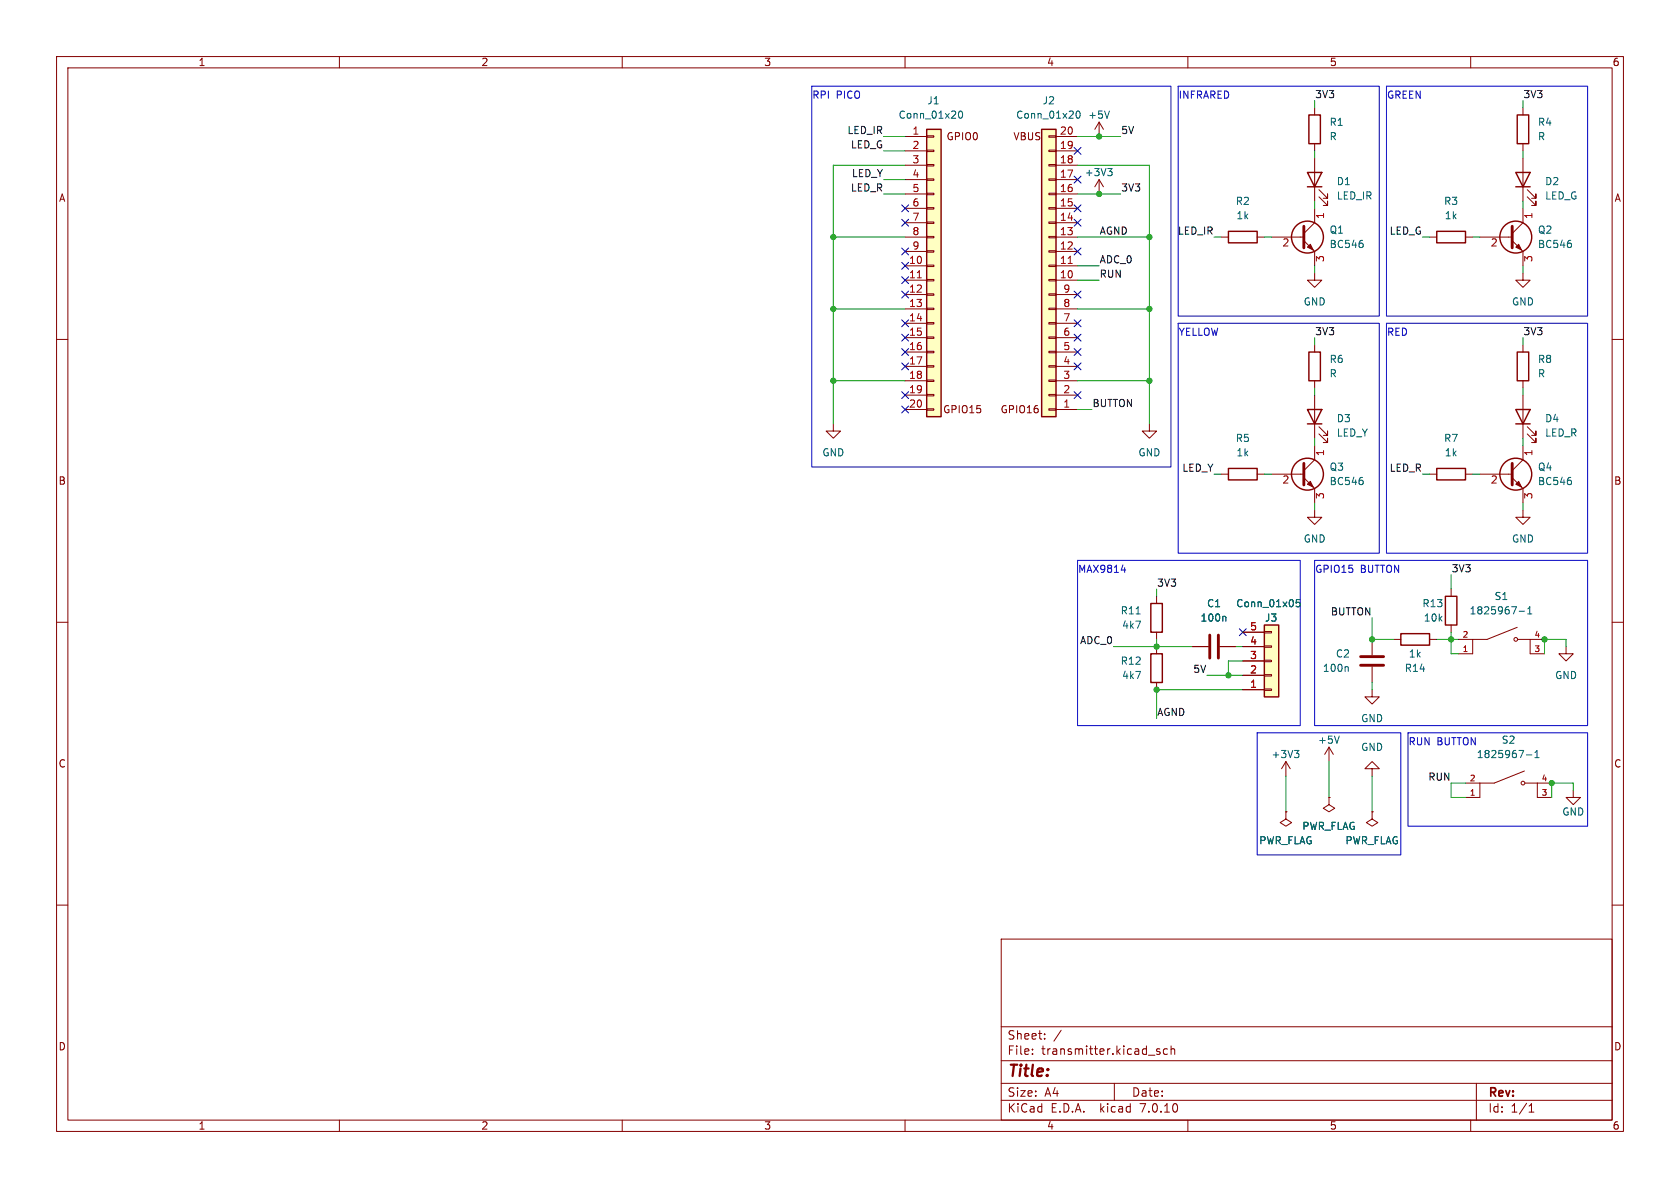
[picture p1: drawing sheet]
<svg xmlns="http://www.w3.org/2000/svg" width="297mm" height="210mm" viewBox="0 0 297 210" stroke-linecap="round" stroke-linejoin="round" font-family="sans-serif">
<g fill="none" stroke="#840000" stroke-width=".18">
<path d="M10 10h277v190h-277zM12 12h273v186h-273zM60 10v2M110 10v2M160 10v2M210 10v2M232.4 19.1v1.2M260 10v2M269.2 19.1v1.2M160 39.4h3.8M160 36.8h3.8M160 34.3h3.8"/>
<path d="M160 31.8h3.8M160 29.2h3.8M160 26.7h3.8M160 24.1h3.8M163.8 39.2h1.3v.3h-1.3zM163.8 36.7h1.3v.3h-1.3zM163.8 34.2h1.3v.2h-1.3zM163.8 31.6h1.3v.3h-1.3zM163.8 29.1h1.3v.2h-1.3zM163.8 26.5h1.3v.3h-1.3zM163.8 24h1.3v.3h-1.3zM172.6 23.5l.2 .4-.2 .7"/>
<path d="M185.4 24h1.3v.3h-1.3zM185.4 26.5h1.3v.3h-1.3zM185.4 29.1h1.3v.2h-1.3zM185.4 31.6h1.3v.3h-1.3zM185.4 34.2h1.3v.2h-1.3zM185.4 36.7h1.3v.3h-1.3zM185.4 39.2h1.3v.3h-1.3zM186.7 39.4h3.8M186.7 36.8h3.8M186.7 34.3h3.8M186.7 31.8h3.8M186.7 29.2h3.8"/>
<path d="M186.7 26.7h3.8M186.7 24.1h3.8M194.3 21.6l-.8 1.3M194.3 21.6v2.5M194.3 31.8v2.5M194.3 21.6l.8 1.3M194.3 31.8l-.8 1.2M194.3 31.8l.8 1.2M232.4 36.8v2.6l-1.9 1.9M232.4 25.4v1.3M232.4 27.9v7.7M233.2 34.8l1.5 1.5v-.7v.7h-.8"/>
<path d="M233.2 33.5l1.5 1.6v-.8v.8h-.8M269.2 25.4v1.3M269.2 27.9v7.7M269.2 36.8v2.6l-1.9 1.9M270 34.8l1.5 1.5v-.7v.7h-.7M270 33.5l1.5 1.6v-.8v.8h-.7M10 60h2M160 49.5h3.8M160 47h3.8M160 44.5h3.8M160 41.9h3.8M160 59.7h3.8"/>
<path d="M160 57.2h3.8M160 54.6h3.8M160 52.1h3.8M163.8 59.6h1.3v.2h-1.3zM163.8 57h1.3v.3h-1.3zM163.8 54.5h1.3v.2h-1.3zM163.8 51.9h1.3v.3h-1.3zM163.8 49.4h1.3v.3h-1.3zM163.8 46.9h1.3v.2h-1.3zM163.8 44.3h1.3v.3h-1.3zM163.8 41.8h1.3v.2h-1.3zM185.4 41.8h1.3v.2h-1.3z"/>
<path d="M185.4 44.3h1.3v.3h-1.3zM185.4 46.9h1.3v.2h-1.3zM185.4 49.4h1.3v.3h-1.3zM185.4 51.9h1.3v.3h-1.3zM185.4 54.5h1.3v.2h-1.3zM185.4 57h1.3v.3h-1.3zM185.4 59.6h1.3v.2h-1.3zM186.7 49.5h3.8M186.7 47h3.8M186.7 44.5h3.8M186.7 41.9h3.8M186.7 59.7h3.8"/>
<path d="M186.7 57.2h3.8M186.7 54.6h3.8M186.7 52.1h3.8M215.9 41.9h1.3M222.2 41.9h1.3M224.8 41.9h5.7M230.5 42.5l1.9 2v2.5M232.4 48.3v1.2h1.3l-1.3 1.3-1.3-1.3h1.3M252.7 41.9h1.3M259.1 41.9h1.2M261.6 41.9h5.7M267.3 42.5l1.9 2v2.5"/>
<path d="M269.2 48.3v1.2h1.3l-1.3 1.3-1.2-1.3h1.2M285 60h2M147.3 74.9v1.3h1.3l-1.3 1.3-1.3-1.3h1.3M160 72.4h3.8M160 69.9h3.8M160 67.3h3.8M160 64.8h3.8M160 62.2h3.8M163.8 72.3h1.3v.2h-1.3zM163.8 69.7h1.3v.3h-1.3zM163.8 67.2h1.3v.2h-1.3zM163.8 64.6h1.3v.3h-1.3z"/>
<path d="M163.8 62.1h1.3v.3h-1.3zM185.4 62.1h1.3v.3h-1.3zM185.4 64.6h1.3v.3h-1.3zM185.4 67.2h1.3v.2h-1.3zM185.4 69.7h1.3v.3h-1.3zM185.4 72.3h1.3v.2h-1.3zM186.7 72.4h3.8M186.7 69.9h3.8M186.7 67.3h3.8M186.7 64.8h3.8M186.7 62.2h3.8M203.2 74.9v1.3h1.3l-1.3 1.3-1.3-1.3h1.3"/>
<path d="M232.4 61v1.2M232.4 67.3v1.3M232.4 69.9v7.6M232.4 78.7v2.6l-1.9 1.9M233.2 76.7l1.5 1.5v-.7v.7h-.8M233.2 75.4l1.5 1.6v-.8v.8h-.8M269.2 61v1.2M269.2 67.3v1.3M269.2 69.9v7.6M269.2 78.7v2.6l-1.9 1.9M270 76.7l1.5 1.5v-.7v.7h-.7M270 75.4l1.5 1.6v-.8v.8h-.7"/>
<path d="M215.9 83.8h1.3M222.2 83.8h1.3M224.8 83.8h5.7M230.5 84.5l1.9 1.9v2.5M232.4 90.2v1.2h1.3l-1.3 1.3-1.3-1.3h1.3M252.7 83.8h1.3M259.1 83.8h1.2M261.6 83.8h5.7M267.3 84.5l1.9 1.9v2.5M269.2 90.2v1.2h1.3l-1.3 1.3-1.2-1.3h1.2M10 110h2M204.5 105.4v1.3"/>
<path d="M204.5 111.8v1.2M204.5 114.3v1.3M210.8 114.3h2.8M215.6 114.3h2.8M219.7 114.3h3.8M219.7 119.4h3.8M219.7 116.8h3.8M219.7 111.8h3.8M223.5 111.6h1.3v.3h-1.3zM223.5 114.2h1.3v.2h-1.3zM223.5 116.7h1.3v.3h-1.3zM223.5 119.3h1.3v.2h-1.3z"/>
<path d="M242.6 113v2.8M242.6 117.9v2.8M246.4 113h1.2M252.7 113h1.3M256.5 104.1v1.3M256.5 110.5v1.3M260.3 113v2.6h-2.5M268.2 110.9l-5.3 2.1h-5.1M268.4 113h4.6M270.5 113v2.6h2.5M276.9 114.3v1.3h1.2l-1.2 1.2-1.3-1.2h1.3M285 110h2"/>
<path d="M204.5 120.7v1.2M219.7 121.9h3.8M223.5 121.8h1.3v.2h-1.3zM227.3 134.6l-.7 1.3M227.3 134.6v2.6M227.3 134.6l.8 1.3M234.9 132.1l-.7 1.3M234.9 132.1v2.5M234.9 132.1l.8 1.3M242.6 135.9h1.2l-1.2-1.3-1.3 1.3h1.3v1.3M242.6 121.9v1.3h1.2l-1.2 1.3-1.3-1.3h1.3M261.6 138.4v2.6h-2.5"/>
<path d="M269.5 136.3l-5.3 2.1h-5.1M269.6 138.4h4.7M271.8 138.4v2.6h2.5M278.1 139.7v1.3h1.3l-1.3 1.2-1.2-1.2h1.2M10 160h2M227.3 143.5v1.3l1 .6-1 .7-1-.7 1-.6M227.3 143.5h.1M234.9 141v1.2l1.1 .7-1.1 .6-1-.6 1-.7M234.9 141h.1M242.6 143.5v1.3l1 .6-1 .7-1-.7 1-.6M242.6 143.5h.1M285 160h2"/>
<path d="M177 166h108v32h-108zM60 198v2M110 198v2M160 198v2M177 194.5h108M177 191.5h108M177 187.5h108M177 181.5h108M182.5 186.3v.1M182.5 185.5v.1M184.7 183.6v.1M184.7 182.8v.1"/>
<path d="M187.6 182.1l-1.3 2M197 191.5v3M205 185.5l-.3-.1-.2 .2v.2l.5 .2v.3h-.5M206.4 185.5l-.4-.1-.3 .3v.4l.1 .2h.6M207 185.5l.2-.1 .4 .1 .1 .9M207 184.9v1.5M210 198v2M260 198v2M261 191.5v6.5M270.3 196.6h.9M270.3 195.5l.4-.4v1.5"/>
<circle cx="268" cy="113" r=".33"/>
<circle cx="269.2" cy="138.4" r=".33"/>
</g>
<g fill="none" stroke="#840000" stroke-width=".25">
<path d="M163.8 22.9h2.6v50.8h-2.6zM184.1 22.9h2.6v50.8h-2.6zM231.1 30.5h2.6l-1.3 2.5zM231.1 33h2.6M231.4 20.3h2v5.1h-2zM268 30.5h2.5l-1.3 2.5zM268 33h2.5M268.2 20.3h2.1v5.1h-2.1zM217.2 40.9h5v2h-5zM254 40.9h5.1v2h-5.1zM231.1 72.4h2.6l-1.3 2.5zM231.1 74.9h2.6"/>
<path d="M231.4 62.2h2v5.1h-2zM268 72.4h2.5l-1.3 2.5zM268 74.9h2.5M268.2 62.2h2.1v5.1h-2.1zM217.2 82.8h5v2h-5zM254 82.8h5.1v2h-5.1zM203.5 115.6h2v5.1h-2zM203.5 106.7h2v5.1h-2zM223.5 110.5h2.6v12.7h-2.6zM247.6 112h5.1v2h-5.1zM255.5 105.4h2.1v5.1h-2.1z"/>
<circle cx="231.1" cy="41.9" r="2.82"/>
<circle cx="268" cy="41.9" r="2.82"/>
<circle cx="231.1" cy="83.8" r="2.82"/>
<circle cx="268" cy="83.8" r="2.82"/>
</g>
<g fill="none" stroke="#006464" stroke-width=".18">
<path d="M169.6 19.8l.1-.2a.68 .68 0 0 1 .5 .7 .68 .68 0 0 1-.5 .6l-.1-.1-.2-.4zM190.3 19.8l.2-.2a.68 .68 0 0 1 .5 .7 .68 .68 0 0 1-.5 .6l-.2-.1-.1-.4zM196.1 19.6l-.4 1.3M195.8 29.8h.8l-.4 .5M196.4 30.3l.2 .2v.3l-.2 .3M240.9 43l.1 .2-.1 .5M277.7 43l.1 .2-.1 .5M240.9 84.9l.1 .2-.1 .5M277.7 84.9l.1 .2-.1 .5M200.9 108.5h.7M216.5 109l.2 .1v.7M229.8 106h-.6l-.1 .6 .2-.1h.4l.2 .2-.1 .4-.2 .2-.5-.2"/>
<path d="M238.2 117.8l.1 .2v.7M268.6 108h.9M270.1 108.5h.7M270.1 107.6l.3-.3v1.2M228.8 132.7h.8l-.4 .4M229.4 133.1l.2 .3v.3l-.2 .2M236.8 130.1l-.5 1.3M269.8 133.4h1M271.4 133.9h.7M271.4 133l.3-.3v1.2"/>
</g>
<path d="M230.5 40v3.8M267.3 40v3.8M230.5 81.9v3.8M267.3 81.9v3.8M213.9 112.3v4M215.4 112.3v4M240.5 117.6h4.1M240.5 116.1h4.1" fill="none" stroke="#840000" stroke-width=".51"/>
<g fill="#ffffc2" stroke="#ffffc2" stroke-width=".18">
<path d="M184.1 22.9h2.6v50.8h-2.6z"/>
<path d="M163.8 22.9h2.6v50.8h-2.6z"/>
<path d="M223.5 110.5h2.6v12.7h-2.6z"/>
</g>
<path d="M162.2 49.1h.7M188.8 46.6h.8" fill="none" stroke="#a90000" stroke-width=".18"/>
<g fill="#840000" stroke="#840000" stroke-width=".18">
<path d="M268 43.7l.5-.5 .5 1z"/>
<path d="M231.1 43.7l.5-.5 .6 1z"/>
<path d="M231.1 85.6l.5-.5 .6 1z"/>
<path d="M268 85.6l.5-.5 .5 1z"/>
</g>
<path d="M143.5 15.2h63.5v67.4h-63.5zM208.3 15.2h35.5v40.7h-35.5zM245.1 15.2h35.6v40.7h-35.6zM208.3 57.2h35.5v40.6h-35.5zM245.1 57.2h35.6v40.6h-35.6zM190.5 99.1h39.4v29.2h-39.4zM232.4 99.1h48.3v29.2h-48.3zM198.2 100.8h.8M222.2 129.5h25.4v21.6h-25.4zM248.9 129.5h31.8v16.6h-31.8z" fill="none" stroke="#0000c2" stroke-width=".18"/>
<g fill="none" stroke="#009600" stroke-width=".18">
<path d="M232.4 17.8v1.3M269.2 17.8v1.3M156.2 26.7h3.8M156.2 24.1h3.8M156.2 31.8h3.8M156.2 34.3h3.8M160 29.2h-12.7v45.7M190.5 29.2h12.7v45.7M190.5 24.1h7.6M190.5 34.3h7.6M232.4 26.7v1.2M232.4 35.6v1.2"/>
<path d="M269.2 26.7v1.2M269.2 35.6v1.2M147.3 41.9h12.7M147.3 54.6h12.7M190.5 41.9h12.7M190.5 54.6h12.7M190.5 49.5h3.8M190.5 47h3.8M214.6 41.9h1.3M223.5 41.9h1.3M232.4 47v1.3M232.4 59.7v1.3"/>
<path d="M251.5 41.9h1.2M260.3 41.9h1.3M269.2 47v1.3M269.2 59.7v1.3M147.3 67.3h12.7M190.5 67.3h12.7M190.5 72.4h2.5M232.4 68.6v1.3M232.4 77.5v1.2M269.2 68.6v1.3M269.2 77.5v1.2M214.6 83.8h1.3"/>
<path d="M223.5 83.8h1.3M232.4 88.9v1.3M251.5 83.8h1.2M260.3 83.8h1.3M269.2 88.9v1.3M196.8 114.3h14M204.5 104.1v1.3M204.5 113v1.3M213.4 119.4h6.3M218.4 114.3h1.3M219.7 116.8h-2.5v2.6M242.6 109.2v3.8h3.8"/>
<path d="M254 113h3.8M256.5 101.6v2.5M256.5 111.8v3.8h1.3M276.9 114.3v-1.3h-3.9v2.6M219.7 121.9h-15.2v5.1M227.3 137.2v6.3M234.9 134.6v6.4M242.6 120.7v1.2M242.6 137.2v6.3M259.1 138.4h-2.6v2.6h2.6M278.1 139.7v-1.3h-3.8v2.6"/>
</g>
<g fill="none" stroke="#000084" stroke-width=".18">
<path d="M159.4 36.2l1.2 1.2M159.4 38.8l1.2 1.2M160.6 36.2l-1.2 1.2M160.6 38.8l-1.2 1.2M189.9 38.8l1.2 1.2M189.9 31.1l1.2 1.3M189.9 26.1l1.2 1.2M189.9 36.2l1.2 1.2M191.1 31.1l-1.2 1.3M191.1 26.1l-1.2 1.2M191.1 38.8l-1.2 1.2M191.1 36.2l-1.2 1.2"/>
<path d="M159.4 43.8l1.2 1.3M159.4 46.4l1.2 1.2M159.4 48.9l1.2 1.2M159.4 51.5l1.2 1.2M159.4 56.5l1.2 1.3M159.4 59.1l1.2 1.2M160.6 43.8l-1.2 1.3M160.6 46.4l-1.2 1.2M160.6 48.9l-1.2 1.2M160.6 51.5l-1.2 1.2M160.6 56.5l-1.2 1.3M160.6 59.1l-1.2 1.2"/>
<path d="M189.9 51.5l1.2 1.2M189.9 59.1l1.2 1.2M189.9 43.8l1.2 1.3M189.9 56.5l1.2 1.3M191.1 51.5l-1.2 1.2M191.1 59.1l-1.2 1.2M191.1 43.8l-1.2 1.3M191.1 56.5l-1.2 1.3M159.4 61.6l1.2 1.2M159.4 64.2l1.2 1.2M159.4 71.8l1.2 1.2M159.4 69.2l1.2 1.3"/>
<path d="M160.6 61.6l-1.2 1.2M160.6 64.2l-1.2 1.2M160.6 71.8l-1.2 1.2M160.6 69.2l-1.2 1.3M189.9 69.2l1.2 1.3M189.9 64.2l1.2 1.2M189.9 61.6l1.2 1.2M191.1 69.2l-1.2 1.3M191.1 64.2l-1.2 1.2M191.1 61.6l-1.2 1.2M219.1 111.2l1.2 1.2M220.3 111.2l-1.2 1.2"/>
</g>
<g fill="#009600" stroke="#009600" stroke-width=".18">
<circle cx="147.3" cy="67.3" r=".46"/>
<circle cx="147.3" cy="54.6" r=".46"/>
<circle cx="147.3" cy="41.9" r=".46"/>
<circle cx="274.3" cy="138.4" r=".46"/>
<circle cx="256.5" cy="113" r=".46"/>
<circle cx="273" cy="113" r=".46"/>
<circle cx="204.5" cy="114.3" r=".46"/>
<circle cx="203.2" cy="67.3" r=".46"/>
<circle cx="203.2" cy="54.6" r=".46"/>
<circle cx="203.2" cy="41.9" r=".46"/>
<circle cx="217.2" cy="119.4" r=".46"/>
<circle cx="242.6" cy="113" r=".46"/>
<circle cx="204.5" cy="121.9" r=".46"/>
<circle cx="194.3" cy="34.3" r=".46"/>
<circle cx="194.3" cy="24.1" r=".46"/>
</g>
<text font-size="2.8" fill="#840000" x="178" y="190.9">Title:</text>
<g font-size="2.1" fill="#840000">
<text x="178" y="184">Sheet:</text>
<text x="178" y="186.7">File:</text>
<text x="184.1" y="186.7">transmitter.kicad_sch</text>
<text x="178" y="196.9">KiCad</text>
<text x="178" y="194.1">Size:</text>
<text x="184.7" y="194.1">A4</text>
<text x="185.7" y="196.9">E.D.A.</text>
<text x="194.6" y="196.9">kicad</text>
<text x="200" y="194.1">Date:</text>
<text x="201.8" y="196.9">7.0.10</text>
<text x="263" y="194.3">Rev:</text>
<text x="263" y="196.9">Id:</text>
<text x="267.1" y="196.9">1/1</text>
</g>
<g font-size="1.8" fill="#840000">
<text x="35" y="11.9">1</text>
<text x="85" y="11.9">2</text>
<text x="135" y="11.9">3</text>
<text x="185" y="11.9">4</text>
<text x="235" y="11.9">5</text>
<text x="285" y="11.9">6</text>
<text x="166.7" y="25">GPIO0</text>
<text x="178.5" y="25">VBUS</text>
<text x="10.3" y="35.9">A</text>
<text x="285.3" y="35.9">A</text>
<text x="166.6" y="73.3">GPIO15</text>
<text x="176.8" y="73.3">GPIO16</text>
<text x="10.3" y="85.9">B</text>
<text x="285.3" y="85.9">B</text>
<text x="10.3" y="135.9">C</text>
<text x="285.3" y="135.9">C</text>
<text x="10.3" y="185.9">D</text>
<text x="285.3" y="185.9">D</text>
<text x="35" y="199.9">1</text>
<text x="85" y="199.9">2</text>
<text x="135" y="199.9">3</text>
<text x="185" y="199.9">4</text>
<text x="235" y="199.9">5</text>
<text x="285" y="199.9">6</text>
</g>
<g font-size="1.8" fill="#0000c2">
<text x="143.5" y="17.5">RPI</text>
<text x="147.8" y="17.5">PICO</text>
<text x="208.3" y="17.5">INFRARED</text>
<text x="245.1" y="17.5">GREEN</text>
<text x="208.3" y="59.4">YELLOW</text>
<text x="245.1" y="59.4">RED</text>
<text x="190.5" y="101.4">MAX9814</text>
<text x="232.4" y="101.4">GPIO15</text>
<text x="240.5" y="101.4">BUTTON</text>
<text x="248.9" y="131.8">RUN</text>
<text x="254" y="131.8">BUTTON</text>
</g>
<g font-size="1.8" fill="#0f0f0f">
<text x="232.4" y="17.4">3V3</text>
<text x="269.2" y="17.4">3V3</text>
<text x="149.7" y="23.8">LED_IR</text>
<text x="198.1" y="23.8">5V</text>
<text x="150.3" y="26.3">LED_G</text>
<text x="150.3" y="33.9">LED_R</text>
<text x="150.5" y="31.4">LED_Y</text>
<text x="198.1" y="33.9">3V3</text>
<text x="194.3" y="41.6">AGND</text>
<text x="208.1" y="41.6">LED_IR</text>
<text x="245.6" y="41.6">LED_G</text>
<text x="194.3" y="46.6">ADC_0</text>
<text x="194.3" y="49.2">RUN</text>
<text x="232.4" y="59.3">3V3</text>
<text x="269.2" y="59.3">3V3</text>
<text x="193" y="72">BUTTON</text>
<text x="208.9" y="83.5">LED_Y</text>
<text x="245.6" y="83.5">LED_R</text>
<text x="256.5" y="101.3">3V3</text>
<text x="204.5" y="103.8">3V3</text>
<text x="190.8" y="114">ADC_0</text>
<text x="235.2" y="108.9">BUTTON</text>
<text x="210.9" y="119">5V</text>
<text x="204.5" y="126.7">AGND</text>
<text x="252.4" y="138.1">RUN</text>
</g>
<g font-size="1.8" fill="#006464">
<text x="158.8" y="21.2">Conn_01x20</text>
<text x="163.8" y="18.6">J1</text>
<text x="179.5" y="21.2">Conn_01x20</text>
<text x="184.2" y="18.6">J2</text>
<text x="192.3" y="21.2">+5V</text>
<text x="235" y="22.5">R1</text>
<text x="271.8" y="22.5">R4</text>
<text x="235" y="25">R</text>
<text x="271.8" y="25">R</text>
<text x="191.7" y="31.3">+3V3</text>
<text x="236.2" y="32.9">D1</text>
<text x="236.2" y="35.5">LED_IR</text>
<text x="273.1" y="32.9">D2</text>
<text x="273.1" y="35.5">LED_G</text>
<text x="218.4" y="36.4">R2</text>
<text x="218.5" y="39">1k</text>
<text x="235" y="41.5">Q1</text>
<text x="255.2" y="36.4">R3</text>
<text x="255.3" y="39">1k</text>
<text x="271.8" y="41.5">Q2</text>
<text x="235" y="44">BC546</text>
<text x="271.8" y="44">BC546</text>
<text x="230.4" y="54.2">GND</text>
<text x="267.2" y="54.2">GND</text>
<text x="235" y="64.4">R6</text>
<text x="271.8" y="64.4">R8</text>
<text x="235" y="66.9">R</text>
<text x="271.8" y="66.9">R</text>
<text x="236.2" y="74.8">D3</text>
<text x="236.2" y="77.4">LED_Y</text>
<text x="273.1" y="74.8">D4</text>
<text x="273.1" y="77.4">LED_R</text>
<text x="145.3" y="80.9">GND</text>
<text x="201.2" y="80.9">GND</text>
<text x="218.4" y="78.3">R5</text>
<text x="218.5" y="80.9">1k</text>
<text x="235" y="83.4">Q3</text>
<text x="255.2" y="78.3">R7</text>
<text x="255.3" y="80.9">1k</text>
<text x="271.8" y="83.4">Q4</text>
<text x="235" y="86">BC546</text>
<text x="271.8" y="86">BC546</text>
<text x="230.4" y="96.1">GND</text>
<text x="267.2" y="96.1">GND</text>
<text x="213.3" y="107.5">C1</text>
<text x="218.4" y="107.5">Conn_01x05</text>
<text x="251.4" y="107.5">R13</text>
<text x="264.1" y="106.3">S1</text>
<text x="198" y="108.8">R11</text>
<text x="198.3" y="111.4">4k7</text>
<text x="212.1" y="110.1">100n</text>
<text x="223.5" y="110.1">J3</text>
<text x="251.6" y="110.1">10k</text>
<text x="259.7" y="108.8">1825967-1</text>
<text x="198" y="117.7">R12</text>
<text x="233.8" y="119">100n</text>
<text x="236.1" y="116.4">C2</text>
<text x="248.2" y="119">R14</text>
<text x="249" y="116.4">1k</text>
<text x="198.3" y="120.2">4k7</text>
<text x="274.8" y="120.2">GND</text>
<text x="232.9" y="131.7">+5V</text>
<text x="240.5" y="127.9">GND</text>
<text x="265.4" y="131.7">S2</text>
<text x="224.7" y="134.2">+3V3</text>
<text x="240.5" y="132.9">GND</text>
<text x="261" y="134.2">1825967-1</text>
<text x="222.5" y="149.5">PWR_FLAG</text>
<text x="230.1" y="146.9">PWR_FLAG</text>
<text x="237.8" y="149.5">PWR_FLAG</text>
<text x="276.1" y="144.4">GND</text>
</g>
<g font-size="1.8" fill="#a90000">
<text x="161.2" y="23.9">1</text>
<text x="187.3" y="23.9">20</text>
<text x="161.2" y="26.4">2</text>
<text x="161.2" y="29">3</text>
<text x="187.3" y="29">18</text>
<text x="187.3" y="26.4">19</text>
<text x="161.2" y="31.5">4</text>
<text x="161.2" y="34">5</text>
<text x="187.3" y="34">16</text>
<text x="187.3" y="31.5">17</text>
<text x="161.2" y="36.6">6</text>
<text x="161.2" y="39.1">7</text>
<text x="161.2" y="41.7">8</text>
<text x="187.3" y="41.7">13</text>
<text x="187.3" y="39.1">14</text>
<text x="187.3" y="36.6">15</text>
<text x="234.4" y="38.8" transform="rotate(-90 234.4 38.8)">1</text>
<text x="271.2" y="38.8" transform="rotate(-90 271.2 38.8)">1</text>
<text x="160.6" y="46.7">10</text>
<text x="161.2" y="44.2">9</text>
<text x="187.3" y="46.7">11</text>
<text x="187.3" y="44.2">12</text>
<text x="226.6" y="43.9">2</text>
<text x="234.4" y="46.4" transform="rotate(-90 234.4 46.4)">3</text>
<text x="263.5" y="43.9">2</text>
<text x="271.2" y="46.4" transform="rotate(-90 271.2 46.4)">3</text>
<text x="160.6" y="49.3">11</text>
<text x="160.6" y="51.8">12</text>
<text x="187.3" y="49.3">10</text>
<text x="187.9" y="51.8">9</text>
<text x="160.6" y="54.4">13</text>
<text x="160.6" y="56.9">14</text>
<text x="160.6" y="59.4">15</text>
<text x="187.9" y="59.4">6</text>
<text x="187.9" y="56.9">7</text>
<text x="187.9" y="54.4">8</text>
<text x="160.6" y="62">16</text>
<text x="160.6" y="64.5">17</text>
<text x="187.9" y="64.5">4</text>
<text x="187.9" y="62">5</text>
<text x="160.6" y="67.1">18</text>
<text x="160.6" y="69.6">19</text>
<text x="187.9" y="69.6">2</text>
<text x="187.9" y="67.1">3</text>
<text x="160.6" y="72.1">20</text>
<text x="187.9" y="72.1">1</text>
<text x="234.4" y="80.7" transform="rotate(-90 234.4 80.7)">1</text>
<text x="271.2" y="80.7" transform="rotate(-90 271.2 80.7)">1</text>
<text x="226.6" y="85.8">2</text>
<text x="234.4" y="88.3" transform="rotate(-90 234.4 88.3)">3</text>
<text x="263.5" y="85.8">2</text>
<text x="271.2" y="88.3" transform="rotate(-90 271.2 88.3)">3</text>
<text x="220.9" y="111.5">5</text>
<text x="220.9" y="119.1">2</text>
<text x="220.9" y="116.6">3</text>
<text x="220.9" y="114">4</text>
<text x="220.9" y="121.7">1</text>
</g>
<g font-size="1.4" fill="#a90000">
<text x="258.5" y="112.8">2</text>
<text x="271.2" y="112.8">4</text>
<text x="258.5" y="115.3">1</text>
<text x="271.2" y="115.3">3</text>
<text x="259.7" y="140.7">1</text>
<text x="259.7" y="138.2">2</text>
<text x="272.4" y="140.7">3</text>
<text x="272.4" y="138.2">4</text>
</g>
</svg>
